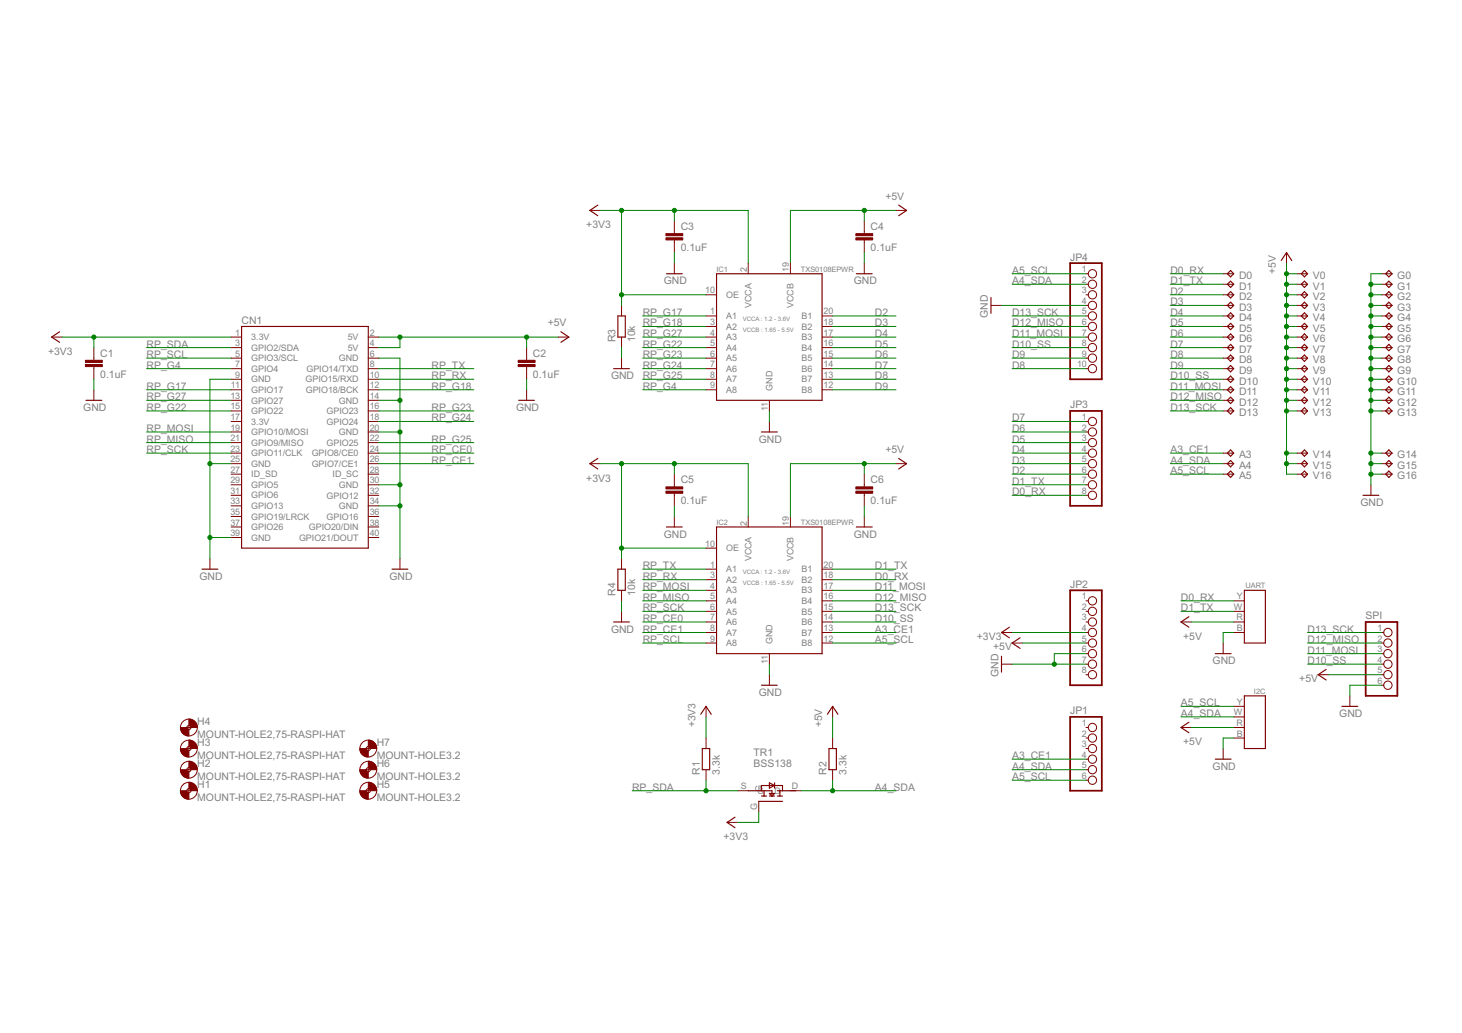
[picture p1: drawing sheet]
<svg xmlns="http://www.w3.org/2000/svg" width="297mm" height="210mm" viewBox="0 0 297 210" stroke-linecap="round" stroke-linejoin="round" font-family="sans-serif">
<g fill="none" stroke="#800000" stroke-width=".23">
<path d="M121.5 41.7l-1.7 1.1 1.7 1M135.4 55.6h3.2M145.6 55.6h21.4v25.7h-21.4zM174 55.6h3.2M182.6 41.7l1.6 1.1-1.6 1M249.4 55.6l.6-.6 .7 .6-.7 .7zM249.4 57.8l.6-.7 .7 .7-.7 .6zM249.4 59.9l.6-.6 .7 .6-.7 .7zM260.3 52.9l1.1-1.6 1 1.6M265 55l.7 .6-.7 .7-.6-.7zM265 57.1l.7 .7-.7 .6-.6-.6zM265 59.3l.7 .6-.7 .7-.6-.7z"/>
<path d="M281.5 57.8l.7-.7 .6 .7-.6 .6zM281.5 59.9l.7-.6 .6 .6-.6 .7zM282.2 55l.6 .6-.6 .7-.7-.7zM12.1 67.4l-1.6 1.1 1.6 1.1M49.1 66.3h25.7v45.1h-25.7zM114 67.4l1.6 1.1-1.6 1.1M124.7 74.9h3.2M125.5 64.2h1.5v4.3h-1.5zM201.3 60.5v3.2M249.4 62.1l.6-.7 .7 .7-.7 .6zM249.4 64.2l.6-.6 .7 .6-.7 .6zM249.4 66.3l.6-.6 .7 .6-.7 .7z"/>
<path d="M249.4 72.8l.6-.7 .7 .7-.7 .6zM249.4 74.9l.6-.6 .7 .6-.7 .7zM249.4 79.2l.6-.6 .7 .6-.7 .6zM250 67.8l.7 .7-.7 .6-.6-.6zM250 70l.7 .6-.7 .7-.6-.7zM250 76.4l.7 .7-.7 .6-.6-.6zM264.4 64.2l.6-.6 .7 .6-.7 .6zM265 72.1l.7 .7-.7 .6-.6-.6zM265 61.4l.7 .7-.7 .6-.6-.6zM265 67.8l.7 .7-.7 .6-.6-.6zM265 65.7l.7 .6-.7 .7-.6-.7zM265 70l.7 .6-.7 .7-.6-.7z"/>
<path d="M265 74.3l.7 .6-.7 .7-.6-.7zM265 76.4l.7 .7-.7 .6-.6-.6zM265 78.6l.7 .6-.7 .6-.6-.6zM281.5 64.2l.7-.6 .6 .6-.6 .6zM281.5 66.3l.7-.6 .6 .6-.6 .7zM282.2 78.6l.6 .6-.6 .6-.7-.6zM282.2 61.4l.6 .7-.6 .6-.7-.6zM282.2 67.8l.6 .7-.6 .6-.7-.6zM282.2 70l.6 .6-.6 .7-.7-.7zM282.2 72.1l.6 .7-.6 .6-.7-.6zM282.2 74.3l.6 .6-.6 .7-.7-.7zM282.2 76.4l.6 .7-.6 .6-.7-.6z"/>
<path d="M17.5 81.3h3.2M105.4 81.3h3.2M121.5 93.2l-1.7 1 1.7 1.1M154.7 87.8h3.2M182.6 93.2l1.6 1-1.6 1.1M249.4 81.3l.6-.6 .7 .6-.7 .7zM249.4 92.1l.6-.7 .7 .7-.7 .6zM249.4 94.2l.6-.6 .7 .6-.7 .7zM249.4 96.4l.6-.7 .7 .7-.7 .6zM250 82.8l.7 .7-.7 .6-.6-.6zM265 93.6l.7 .6-.7 .7-.6-.7zM265 80.7l.7 .6-.7 .7-.6-.7z"/>
<path d="M265 82.8l.7 .7-.7 .6-.6-.6zM265 91.4l.7 .7-.7 .6-.6-.6zM265 95.7l.7 .7-.7 .6-.6-.6zM282.2 82.8l.6 .7-.6 .6-.7-.6zM282.2 80.7l.6 .6-.6 .7-.7-.7zM282.2 91.4l.6 .7-.6 .6-.7-.6zM282.2 93.6l.6 .6-.6 .7-.7-.7zM282.2 95.7l.6 .7-.6 .6-.7-.6zM41 115.7h3.3M79.7 115.7h3.2M125.5 115.7h1.5v4.3h-1.5zM135.4 107.1h3.2"/>
<path d="M145.6 107.1h21.4v25.7h-21.4zM174 107.1h3.2M252.8 120h4.3v10.7h-4.3zM276.9 100.6h3.2M124.7 126.4h3.2M154.7 139.2h3.2M203.5 133.3v3.3M205.1 127.4l-1.6 1.1 1.6 1.1M207.2 129.6l-1.6 1.1 1.6 1M241.6 125.3l-1.7 1.1 1.7 1M246.9 132.8h3.2M269.4 136l-1.6 1.1 1.6 1.1"/>
<path d="M142.4 145.1l1-1.6 1.1 1.6M142.7 152.1h1.5v4.3h-1.5zM156.3 159.1l1.1 .5-1.1 .5zM157.4 159.1v1M168.1 145.1l1.1-1.6 1 1.6M168.4 152.1h1.5v4.3h-1.5zM241.6 146.7l-1.7 1.1 1.7 1.1M246.9 154.3h3.2M252.8 141.4h4.3v10.7h-4.3zM272.6 143.5h3.3M149.3 166.1l-1.6 1 1.6 1.1M152 160.7h4.8v1.1"/>
<path d="M154.2 162.8h4.8M154.7 161.8h1.1M154.7 160.7v-1.1h4.3v1.1M155.2 160.7v1.1M156.3 161.8h1.1M156.3 161.2h1.1l-.6 .6zM157.9 161.8h1.1M157.9 160.7h3.8M158.5 160.7v1.1"/>
</g>
<g fill="none" stroke="#800000" stroke-width=".2">
<path d="M119.8 42.8h2.2M137 44.9v2.6M137 48.8v2.5M137 53.5v2.1M143.4 59.9h2.2M152 53.5v2.1M160.6 53.5v2.1M175.6 44.9v2.6M175.6 48.8v2.5M175.6 53.5v2.1M182 42.8h2.2M220.6 55.6h.5"/>
<path d="M220.6 57.8h.5M220.6 59.9h.5M248.5 55.6h2.2M248.5 57.8h2.2M248.5 59.9h2.2M261.4 51.3v2.2M263.5 55.6h2.2M263.5 57.8h2.2M263.5 59.9h2.2M280.7 55.6h2.1M280.7 57.8h2.1M280.7 59.9h2.1"/>
<path d="M10.5 68.5h2.1M19.1 70.6v2.6M19.1 74.5v2.6M19.1 79.2v2.1M46.9 68.5h2.2M46.9 70.6h2.2M46.9 72.8h2.2M46.9 74.9h2.2M46.9 77.1h2.2M46.9 79.2h2.2M74.8 68.5h2.2M74.8 70.6h2.2"/>
<path d="M74.8 72.8h2.2M74.8 74.9h2.2M74.8 77.1h2.2M74.8 79.2h2.2M107 70.6v2.6M107 74.5v2.6M107 79.2v2.1M113.4 68.5h2.2M126.3 62.1v2.1M126.3 68.5v2.1M126.3 72.8v2.1M143.4 68.5h2.2"/>
<path d="M143.4 70.6h2.2M143.4 72.8h2.2M143.4 74.9h2.2M143.4 77.1h2.2M143.4 79.2h2.2M143.4 64.2h2.2M143.4 66.3h2.2M167 68.5h2.2M167 70.6h2.2M167 72.8h2.2M167 74.9h2.2M167 77.1h2.2"/>
<path d="M167 79.2h2.2M167 64.2h2.2M167 66.3h2.2M201.3 62.1h2.2M220.6 68.5h.5M220.6 70.6h.5M220.6 72.8h.5M220.6 74.9h.5M220.6 62.1h.5M220.6 64.2h.5M220.6 66.3h.5M248.5 68.5h2.2"/>
<path d="M248.5 70.6h2.2M248.5 72.8h2.2M248.5 74.9h2.2M248.5 77.1h2.2M248.5 79.2h2.2M248.5 62.1h2.2M248.5 64.2h2.2M248.5 66.3h2.2M263.5 68.5h2.2M263.5 70.6h2.2M263.5 72.8h2.2M263.5 74.9h2.2"/>
<path d="M263.5 77.1h2.2M263.5 79.2h2.2M263.5 62.1h2.2M263.5 64.2h2.2M263.5 66.3h2.2M280.7 68.5h2.1M280.7 70.6h2.1M280.7 72.8h2.1M280.7 74.9h2.1M280.7 77.1h2.1M280.7 79.2h2.1M280.7 62.1h2.1"/>
<path d="M280.7 64.2h2.1M280.7 66.3h2.1M46.9 81.3h2.2M46.9 83.5h2.2M46.9 85.6h2.2M46.9 87.8h2.2M46.9 89.9h2.2M46.9 92.1h2.2M46.9 94.2h2.2M46.9 96.4h2.2M46.9 98.5h2.2M74.8 81.3h2.2"/>
<path d="M74.8 83.5h2.2M74.8 85.6h2.2M74.8 87.8h2.2M74.8 89.9h2.2M74.8 92.1h2.2M74.8 94.2h2.2M74.8 96.4h2.2M74.8 98.5h2.2M119.8 94.2h2.2M137 96.4v2.5M156.3 81.3v2.2M156.3 85.6v2.2"/>
<path d="M175.6 96.4v2.5M182 94.2h2.2M220.6 85.6h.5M220.6 87.8h.5M220.6 89.9h.5M220.6 92.1h.5M220.6 94.2h.5M220.6 96.4h.5M220.6 98.5h.5M248.5 81.3h2.2M248.5 83.5h2.2M248.5 92.1h2.2"/>
<path d="M248.5 94.2h2.2M248.5 96.4h2.2M263.5 81.3h2.2M263.5 83.5h2.2M263.5 92.1h2.2M263.5 94.2h2.2M263.5 96.4h2.2M278.5 98.5v2.1M280.7 81.3h2.1M280.7 83.5h2.1M280.7 92.1h2.1M280.7 94.2h2.1"/>
<path d="M280.7 96.4h2.1M42.7 113.5v2.2M46.9 100.6h2.2M46.9 102.8h2.2M46.9 104.9h2.2M46.9 107.1h2.2M46.9 109.2h2.2M74.8 100.6h2.2M74.8 102.8h2.2M74.8 104.9h2.2M74.8 107.1h2.2M74.8 109.2h2.2"/>
<path d="M81.3 113.5v2.2M126.3 113.5v2.2M126.3 120v2.1M137 100.2v2.6M137 104.9v2.2M143.4 115.7h2.2M143.4 117.8h2.2M143.4 120h2.2M143.4 111.4h2.2M152 104.9v2.2M160.6 104.9v2.2M167 115.7h2.2"/>
<path d="M167 117.8h2.2M167 120h2.2M175.6 100.2v2.6M175.6 104.9v2.2M220.6 100.6h.5M126.3 124.2v2.2M143.4 122.1h2.2M143.4 124.2h2.2M143.4 126.4h2.2M143.4 128.5h2.2M143.4 130.7h2.2M156.3 132.8v2.2"/>
<path d="M156.3 137.1v2.1M167 122.1h2.2M167 124.2h2.2M167 126.4h2.2M167 128.5h2.2M167 130.7h2.2M203.5 128.5h2.1M203.5 135h2.1M205.6 130.7h2.2M220.6 122.1h.5M220.6 124.2h.5M220.6 126.4h.5"/>
<path d="M220.6 128.5h.5M220.6 130.7h.5M220.6 132.8h.5M220.6 135h.5M220.6 137.1h.5M239.9 126.4h2.2M248.5 130.7v2.1M250.7 122.1h2.1M250.7 124.2h2.1M250.7 126.4h2.1M250.7 128.5h2.1M267.8 137.1h2.2"/>
<path d="M280.7 128.5h.5M280.7 130.7h.5M280.7 132.8h.5M280.7 135h.5M280.7 137.1h.5M280.7 139.2h.5M37.9 156.4h.9M37.9 152.1h.9M37.9 147.8h.9M38.4 147.4v.9M38.4 151.7v.8M38.4 156v.8"/>
<path d="M74.4 156.4h.8M74.4 152.1h.8M74.8 151.7v.8M74.8 156v.8M143.4 143.5v2.2M143.4 150v2.1M143.4 156.4v2.1M169.2 143.5v2.2M169.2 150v2.1M169.2 156.4v2.1M220.6 156.4h.5M220.6 152.1h.5"/>
<path d="M220.6 147.8h.5M220.6 150h.5M220.6 154.3h.5M220.6 158.5h.5M239.9 147.8h2.2M248.5 152.1v2.2M250.7 147.8h2.1M250.7 150h2.1M250.7 143.5h2.1M250.7 145.7h2.1M274.3 141.4v2.1M37.9 160.7h.9"/>
<path d="M38.4 160.3v.8M74.4 160.7h.8M74.8 160.3v.8M147.7 167.1h2.2M149.9 160.7h2.1M154.2 162.8v2.2M160.6 160.7h2.2"/>
<circle cx="222" cy="59.9" r=".85"/>
<circle cx="222" cy="55.6" r=".85"/>
<circle cx="222" cy="57.8" r=".85"/>
<circle cx="222" cy="64.2" r=".85"/>
<circle cx="222" cy="68.5" r=".85"/>
<circle cx="222" cy="70.6" r=".85"/>
<circle cx="222" cy="72.8" r=".85"/>
<circle cx="222" cy="62.1" r=".85"/>
<circle cx="222" cy="74.9" r=".85"/>
<circle cx="222" cy="66.3" r=".85"/>
<circle cx="222" cy="96.4" r=".85"/>
<circle cx="222" cy="98.5" r=".85"/>
<circle cx="222" cy="85.6" r=".85"/>
<circle cx="222" cy="92.1" r=".85"/>
<circle cx="222" cy="87.8" r=".85"/>
<circle cx="222" cy="89.9" r=".85"/>
<circle cx="222" cy="94.2" r=".85"/>
<circle cx="222" cy="100.6" r=".85"/>
<circle cx="222" cy="126.4" r=".85"/>
<circle cx="222" cy="135" r=".85"/>
<circle cx="222" cy="130.7" r=".85"/>
<circle cx="222" cy="132.8" r=".85"/>
<circle cx="222" cy="122.1" r=".85"/>
<circle cx="222" cy="137.1" r=".85"/>
<circle cx="222" cy="124.2" r=".85"/>
<circle cx="222" cy="128.5" r=".85"/>
<circle cx="282" cy="135" r=".85"/>
<circle cx="282" cy="130.7" r=".85"/>
<circle cx="282" cy="137.1" r=".85"/>
<circle cx="282" cy="139.2" r=".85"/>
<circle cx="282" cy="132.8" r=".85"/>
<circle cx="282" cy="128.5" r=".85"/>
<circle cx="38.4" cy="156.4" r="1.71"/>
<circle cx="38.4" cy="152.1" r="1.71"/>
<circle cx="38.4" cy="147.8" r="1.71"/>
<circle cx="38.4" cy="156.4" r=".42"/>
<circle cx="38.4" cy="147.8" r=".42"/>
<circle cx="38.4" cy="152.1" r=".42"/>
<circle cx="74.8" cy="156.4" r="1.71"/>
<circle cx="74.8" cy="152.1" r="1.71"/>
<circle cx="74.8" cy="156.4" r=".42"/>
<circle cx="74.8" cy="152.1" r=".42"/>
<circle cx="222" cy="150" r=".85"/>
<circle cx="222" cy="154.3" r=".85"/>
<circle cx="222" cy="156.4" r=".85"/>
<circle cx="222" cy="147.8" r=".85"/>
<circle cx="222" cy="152.1" r=".85"/>
<circle cx="222" cy="158.5" r=".85"/>
<circle cx="38.4" cy="160.7" r="1.71"/>
<circle cx="38.4" cy="160.7" r=".42"/>
<circle cx="74.8" cy="160.7" r="1.71"/>
<circle cx="74.8" cy="160.7" r=".42"/>
</g>
<g fill="#800000" stroke="#800000" stroke-width=".2">
<path d="M38.4 159a1.71 1.71 0 0 1 1.7 1.7h-1.3l-.1-.3-.3-.1z" fill-rule="evenodd"/>
<path d="M36.7 160.7h1.2l.2 .3 .3 .1v1.3a1.68 1.68 0 0 1-1.7-1.7z" fill-rule="evenodd"/>
<path d="M38.4 154.7a1.71 1.71 0 0 1 1.7 1.7h-1.3l-.1-.3-.3-.1z" fill-rule="evenodd"/>
<path d="M36.7 156.4h1.2l.2 .3 .3 .1v1.3a1.68 1.68 0 0 1-1.7-1.7z" fill-rule="evenodd"/>
<path d="M38.4 150.4a1.71 1.71 0 0 1 1.7 1.7h-1.3l-.1-.3-.3-.1z" fill-rule="evenodd"/>
<path d="M36.7 152.1h1.2l.2 .3 .3 .1v1.3a1.68 1.68 0 0 1-1.7-1.7z" fill-rule="evenodd"/>
<path d="M38.4 146.1a1.71 1.71 0 0 1 1.7 1.7h-1.3l-.1-.3-.3-.1z" fill-rule="evenodd"/>
<path d="M36.7 147.8h1.2l.2 .3 .3 .2v1.2a1.68 1.68 0 0 1-1.7-1.7z" fill-rule="evenodd"/>
<path d="M74.8 159a1.68 1.68 0 0 1 1.7 1.7h-1.3l-.1-.3-.3-.1z" fill-rule="evenodd"/>
<path d="M73.1 160.7h1.3l.1 .3 .3 .1v1.3a1.68 1.68 0 0 1-1.7-1.7z" fill-rule="evenodd"/>
<path d="M74.8 154.7a1.68 1.68 0 0 1 1.7 1.7h-1.3l-.1-.3-.3-.1z" fill-rule="evenodd"/>
<path d="M73.1 156.4h1.3l.1 .3 .3 .1v1.3a1.68 1.68 0 0 1-1.7-1.7z" fill-rule="evenodd"/>
<path d="M74.8 150.4a1.68 1.68 0 0 1 1.7 1.7h-1.3l-.1-.3-.3-.1z" fill-rule="evenodd"/>
<path d="M73.1 152.1h1.3l.1 .3 .3 .1v1.3a1.68 1.68 0 0 1-1.7-1.7z" fill-rule="evenodd"/>
</g>
<g fill="#800000" stroke="#800000" stroke-width=".2">
<path d="M17.4 74.1h3.4v.4h-3.4z"/>
<path d="M17.4 73.2h3.4v.4h-3.4z"/>
<path d="M105.3 74.1h3.4v.4h-3.4z"/>
<path d="M105.3 73.2h3.4v.4h-3.4z"/>
<path d="M135.3 48.3h3.4v.4h-3.4z"/>
<path d="M135.3 47.5h3.4v.4h-3.4z"/>
<path d="M173.9 48.3h3.4v.4h-3.4z"/>
<path d="M173.9 47.5h3.4v.4h-3.4z"/>
<path d="M135.3 99.8h3.4v.4h-3.4z"/>
<path d="M135.3 98.9h3.4v.5h-3.4z"/>
<path d="M173.9 99.8h3.4v.4h-3.4z"/>
<path d="M173.9 98.9h3.4v.5h-3.4z"/>
</g>
<path d="M217.4 53.5h6.5v23.6h-6.5zM217.4 83.5h6.5v19.3h-6.5zM217.4 120h6.5v19.2h-6.5zM277.5 126.4h6.4v15h-6.4zM217.4 145.7h6.5v15h-6.5z" fill="none" stroke="#800000" stroke-width=".36"/>
<g fill="none" stroke="#008000" stroke-width=".2">
<path d="M122 42.8h30v10.7M126.3 42.8v19.3M126.3 59.9h17.1M137 42.8v2.1M137 51.3v2.2M175.6 42.8v2.1M175.6 51.3v2.2M182 42.8h-21.4v10.7M205.6 55.6h15M205.6 57.8h15M237.8 55.6h10.7M237.8 59.9h10.7"/>
<path d="M237.8 57.8h10.7M261.4 55.6h2.1M261.4 59.9h2.1M261.4 57.8h2.1M261.4 53.5v42.9h2.1M278.5 59.9h2.2M278.5 57.8h2.2M280.7 55.6h-2.2v42.9M12.6 68.5h34.3M19.1 68.5v2.1M19.1 77.1v2.1M29.8 72.8h17.1"/>
<path d="M29.8 79.2h17.1M29.8 74.9h17.1M29.8 70.6h17.1M46.9 77.1h-4.2v36.4M77 77.1h19.3M77 72.8h4.3v40.7M77 79.2h19.3M77 74.9h19.3M77 68.5h36.4M81.3 68.5v2.1h-4.3M107 68.5v2.1M107 77.1v2.1"/>
<path d="M126.3 70.6v2.2M130.6 77.1h12.8M130.6 72.8h12.8M130.6 79.2h12.8M130.6 74.9h12.8M130.6 70.6h12.8M130.6 68.5h12.8M130.6 66.3h12.8M130.6 64.2h12.8M169.2 77.1h12.8M169.2 72.8h12.8M169.2 79.2h12.8"/>
<path d="M169.2 74.9h12.8M169.2 70.6h12.8M169.2 68.5h12.8M169.2 66.3h12.8M169.2 64.2h12.8M203.5 62.1h17.1M205.6 72.8h15M205.6 74.9h15M205.6 70.6h15M205.6 68.5h15M205.6 66.3h15M205.6 64.2h15"/>
<path d="M237.8 77.1h10.7M237.8 72.8h10.7M237.8 62.1h10.7M237.8 79.2h10.7M237.8 74.9h10.7M237.8 70.6h10.7M237.8 68.5h10.7M237.8 66.3h10.7M237.8 64.2h10.7M261.4 77.1h2.1M261.4 72.8h2.1M261.4 62.1h2.1"/>
<path d="M261.4 79.2h2.1M261.4 74.9h2.1M261.4 70.6h2.1M261.4 68.5h2.1M261.4 66.3h2.1M261.4 64.2h2.1M278.5 77.1h2.2M278.5 72.8h2.2M278.5 62.1h2.2M278.5 79.2h2.2M278.5 74.9h2.2M278.5 70.6h2.2"/>
<path d="M278.5 68.5h2.2M278.5 66.3h2.2M278.5 64.2h2.2M29.8 81.3h17.1M29.8 87.8h17.1M29.8 83.5h17.1M29.8 92.1h17.1M29.8 89.9h17.1M42.7 94.2h4.2M77 94.2h19.3M77 81.3h4.3M77 87.8h4.3"/>
<path d="M77 98.5h4.3M77 83.5h19.3M77 92.1h19.3M77 89.9h19.3M77 85.6h19.3M122 94.2h30v10.7M126.3 94.2v19.3M137 94.2v2.2M156.3 83.5v2.1M175.6 94.2v2.2M182 94.2h-21.4v10.7M205.6 94.2h15"/>
<path d="M205.6 87.8h15M205.6 98.5h15M205.6 92.1h15M205.6 96.4h15M205.6 89.9h15M205.6 85.6h15M237.8 94.2h10.7M237.8 81.3h10.7M237.8 83.5h10.7M237.8 92.1h10.7M237.8 96.4h10.7M261.4 94.2h2.1"/>
<path d="M261.4 81.3h2.1M261.4 83.5h2.1M261.4 92.1h2.1M278.5 94.2h2.2M278.5 81.3h2.2M278.5 83.5h2.2M278.5 92.1h2.2M278.5 96.4h2.2M42.7 109.2h4.2M77 102.8h4.3M126.3 111.4h17.1M130.6 120h12.8"/>
<path d="M130.6 115.7h12.8M130.6 117.8h12.8M137 102.8v2.1M169.2 120h12.8M169.2 115.7h12.8M169.2 117.8h12.8M175.6 102.8v2.1M205.6 100.6h15M126.3 122.1v2.1M130.6 128.5h12.8M130.6 130.7h12.8M130.6 126.4h12.8"/>
<path d="M130.6 122.1h12.8M130.6 124.2h12.8M156.3 135v2.1M169.2 128.5h12.8M169.2 130.7h12.8M169.2 126.4h12.8M169.2 122.1h12.8M169.2 124.2h12.8M205.6 135h15M205.6 128.5h15M207.8 130.7h12.8M220.6 132.8h-6.4v2.2"/>
<path d="M239.9 122.1h10.8M239.9 124.2h10.8M242.1 126.4h8.6M250.7 128.5h-2.2v2.2M265.7 135h15M265.7 132.8h15M265.7 128.5h15M265.7 130.7h15M270 137.1h10.7M280.7 139.2h-6.4v2.2M143.4 145.7v4.3M143.4 158.5v2.2"/>
<path d="M169.2 145.7v4.3M169.2 158.5v2.2M205.6 158.5h15M205.6 156.4h15M205.6 154.3h15M239.9 143.5h10.8M239.9 145.7h10.8M242.1 147.8h8.6M250.7 150h-2.2v2.1M128.4 160.7h21.5M154.2 165v2.1h-4.3M162.8 160.7h19.2"/>
</g>
<g fill="#008000" stroke="#008000" stroke-width=".2">
<circle cx="42.7" cy="94.2" r=".42"/>
<circle cx="42.7" cy="109.2" r=".42"/>
<circle cx="81.3" cy="81.3" r=".42"/>
<circle cx="81.3" cy="87.8" r=".42"/>
<circle cx="81.3" cy="98.5" r=".42"/>
<circle cx="81.3" cy="102.8" r=".42"/>
<circle cx="214.2" cy="135" r=".42"/>
<circle cx="278.5" cy="57.8" r=".42"/>
<circle cx="278.5" cy="59.9" r=".42"/>
<circle cx="278.5" cy="62.1" r=".42"/>
<circle cx="278.5" cy="64.2" r=".42"/>
<circle cx="278.5" cy="66.3" r=".42"/>
<circle cx="278.5" cy="68.5" r=".42"/>
<circle cx="278.5" cy="70.6" r=".42"/>
<circle cx="278.5" cy="72.8" r=".42"/>
<circle cx="278.5" cy="74.9" r=".42"/>
<circle cx="278.5" cy="77.1" r=".42"/>
<circle cx="278.5" cy="79.2" r=".42"/>
<circle cx="278.5" cy="81.3" r=".42"/>
<circle cx="278.5" cy="83.5" r=".42"/>
<circle cx="278.5" cy="92.1" r=".42"/>
<circle cx="278.5" cy="94.2" r=".42"/>
<circle cx="278.5" cy="96.4" r=".42"/>
<circle cx="19.1" cy="68.5" r=".42"/>
<circle cx="137" cy="42.8" r=".42"/>
<circle cx="126.3" cy="59.9" r=".42"/>
<circle cx="126.3" cy="42.8" r=".42"/>
<circle cx="137" cy="94.2" r=".42"/>
<circle cx="126.3" cy="94.2" r=".42"/>
<circle cx="126.3" cy="111.4" r=".42"/>
<circle cx="81.3" cy="68.5" r=".42"/>
<circle cx="107" cy="68.5" r=".42"/>
<circle cx="175.6" cy="42.8" r=".42"/>
<circle cx="175.6" cy="94.2" r=".42"/>
<circle cx="261.4" cy="55.6" r=".42"/>
<circle cx="261.4" cy="57.8" r=".42"/>
<circle cx="261.4" cy="59.9" r=".42"/>
<circle cx="261.4" cy="62.1" r=".42"/>
<circle cx="261.4" cy="64.2" r=".42"/>
<circle cx="261.4" cy="66.3" r=".42"/>
<circle cx="261.4" cy="68.5" r=".42"/>
<circle cx="261.4" cy="70.6" r=".42"/>
<circle cx="261.4" cy="72.8" r=".42"/>
<circle cx="261.4" cy="74.9" r=".42"/>
<circle cx="261.4" cy="77.1" r=".42"/>
<circle cx="261.4" cy="79.2" r=".42"/>
<circle cx="261.4" cy="81.3" r=".42"/>
<circle cx="261.4" cy="83.5" r=".42"/>
<circle cx="261.4" cy="92.1" r=".42"/>
<circle cx="261.4" cy="94.2" r=".42"/>
<circle cx="143.4" cy="160.7" r=".42"/>
<circle cx="169.2" cy="160.7" r=".42"/>
</g>
<g font-size="2.4" fill="#808080">
<text x="179.9" y="40.6">+5V</text>
<text x="119.1" y="46.4">+3V3</text>
<text x="138.3" y="46.7">C3</text>
<text x="176.9" y="46.7">C4</text>
<text x="138.3" y="51">0.1uF</text>
<text x="176.9" y="51">0.1uF</text>
<text x="217.4" y="52.9">JP4</text>
<text x="134.9" y="57.8">GND</text>
<text x="173.5" y="57.8">GND</text>
<text x="205.6" y="55.6">A5_SCL</text>
<text x="205.6" y="57.8">A4_SDA</text>
<text x="237.8" y="59.9">D2</text>
<text x="237.8" y="57.8">D1_TX</text>
<text x="237.8" y="55.6">D0_RX</text>
<text x="251.7" y="56.7">D0</text>
<text x="251.7" y="58.8">D1</text>
<text x="259.2" y="55.6" transform="rotate(-90 259.2 55.6)">+5V</text>
<text x="266.7" y="56.7">V0</text>
<text x="266.7" y="58.8">V1</text>
<text x="283.9" y="56.7">G0</text>
<text x="283.9" y="58.8">G1</text>
<text x="49.1" y="65.9">CN1</text>
<text x="130.6" y="64.2">RP_G17</text>
<text x="177.8" y="64.2">D2</text>
<text x="200.7" y="64.6" transform="rotate(-90 200.7 64.6)">GND</text>
<text x="205.6" y="64.2">D13_SCK</text>
<text x="237.8" y="64.2">D4</text>
<text x="237.8" y="62.1">D3</text>
<text x="251.7" y="61">D2</text>
<text x="251.7" y="63.1">D3</text>
<text x="251.7" y="65.3">D4</text>
<text x="266.7" y="61">V2</text>
<text x="266.7" y="63.1">V3</text>
<text x="266.7" y="65.3">V4</text>
<text x="283.9" y="61">G2</text>
<text x="283.9" y="63.1">G3</text>
<text x="283.9" y="65.3">G4</text>
<text x="29.8" y="70.6">RP_SDA</text>
<text x="111.3" y="66.3">+5V</text>
<text x="125" y="69.6" transform="rotate(-90 125 69.6)">R3</text>
<text x="129.1" y="69.6" transform="rotate(-90 129.1 69.6)">10k</text>
<text x="130.6" y="68.5">RP_G27</text>
<text x="130.6" y="70.6">RP_G22</text>
<text x="130.6" y="66.3">RP_G18</text>
<text x="177.8" y="70.6">D5</text>
<text x="177.8" y="68.5">D4</text>
<text x="177.8" y="66.3">D3</text>
<text x="205.6" y="66.3">D12_MISO</text>
<text x="205.6" y="68.5">D11_MOSI</text>
<text x="205.6" y="70.6">D10_SS</text>
<text x="237.8" y="68.5">D6</text>
<text x="237.8" y="66.3">D5</text>
<text x="237.8" y="70.6">D7</text>
<text x="251.7" y="67.4">D5</text>
<text x="251.7" y="69.6">D6</text>
<text x="251.7" y="71.7">D7</text>
<text x="266.7" y="67.4">V5</text>
<text x="266.7" y="69.6">V6</text>
<text x="266.7" y="71.7">V7</text>
<text x="283.9" y="67.4">G5</text>
<text x="283.9" y="69.6">G6</text>
<text x="283.9" y="71.7">G7</text>
<text x="9.8" y="72.1">+3V3</text>
<text x="20.4" y="76.7">0.1uF</text>
<text x="20.4" y="72.5">C1</text>
<text x="29.8" y="72.8">RP_SCL</text>
<text x="29.8" y="74.9">RP_G4</text>
<text x="87.7" y="74.9">RP_TX</text>
<text x="87.7" y="77.1">RP_RX</text>
<text x="108.3" y="76.7">0.1uF</text>
<text x="108.3" y="72.5">C2</text>
<text x="124.1" y="77.1">GND</text>
<text x="130.6" y="72.8">RP_G23</text>
<text x="130.6" y="74.9">RP_G24</text>
<text x="130.6" y="77.1">RP_G25</text>
<text x="177.8" y="77.1">D8</text>
<text x="177.8" y="72.8">D6</text>
<text x="177.8" y="74.9">D7</text>
<text x="205.6" y="72.8">D9</text>
<text x="205.6" y="74.9">D8</text>
<text x="237.8" y="77.1">D10_SS</text>
<text x="237.8" y="74.9">D9</text>
<text x="237.8" y="72.8">D8</text>
<text x="251.7" y="73.8">D8</text>
<text x="251.7" y="76">D9</text>
<text x="266.7" y="73.8">V8</text>
<text x="266.7" y="76">V9</text>
<text x="283.9" y="73.8">G8</text>
<text x="283.9" y="76">G9</text>
<text x="16.9" y="83.5">GND</text>
<text x="29.8" y="79.2">RP_G17</text>
<text x="29.8" y="81.4">RP_G27</text>
<text x="29.8" y="83.5">RP_G22</text>
<text x="87.7" y="79.2">RP_G18</text>
<text x="87.7" y="83.5">RP_G23</text>
<text x="104.8" y="83.5">GND</text>
<text x="130.6" y="79.2">RP_G4</text>
<text x="177.8" y="79.2">D9</text>
<text x="217.4" y="83">JP3</text>
<text x="237.8" y="83.5">D13_SCK</text>
<text x="237.8" y="81.4">D12_MISO</text>
<text x="237.8" y="79.2">D11_MOSI</text>
<text x="251.7" y="78.1">D10</text>
<text x="251.7" y="80.3">D11</text>
<text x="251.7" y="82.4">D12</text>
<text x="266.7" y="78.1">V10</text>
<text x="266.7" y="80.3">V11</text>
<text x="266.7" y="82.4">V12</text>
<text x="283.9" y="78.1">G10</text>
<text x="283.9" y="80.3">G11</text>
<text x="283.9" y="82.4">G12</text>
<text x="29.8" y="87.8">RP_MOSI</text>
<text x="29.8" y="89.9">RP_MISO</text>
<text x="87.7" y="85.6">RP_G24</text>
<text x="87.7" y="89.9">RP_G25</text>
<text x="154.2" y="89.9">GND</text>
<text x="205.6" y="87.8">D6</text>
<text x="205.6" y="89.9">D5</text>
<text x="205.6" y="85.6">D7</text>
<text x="251.7" y="84.6">D13</text>
<text x="266.7" y="84.6">V13</text>
<text x="283.9" y="84.6">G13</text>
<text x="29.8" y="92.1">RP_SCK</text>
<text x="87.7" y="92.1">RP_CE0</text>
<text x="87.7" y="94.2">RP_CE1</text>
<text x="179.9" y="92.1">+5V</text>
<text x="205.6" y="92.1">D4</text>
<text x="205.6" y="94.2">D3</text>
<text x="237.8" y="94.2">A4_SDA</text>
<text x="237.8" y="92.1">A3_CE1</text>
<text x="251.7" y="93.1">A3</text>
<text x="251.7" y="95.3">A4</text>
<text x="266.7" y="93.1">V14</text>
<text x="266.7" y="95.3">V15</text>
<text x="283.9" y="93.1">G14</text>
<text x="283.9" y="95.3">G15</text>
<text x="119.1" y="97.9">+3V3</text>
<text x="138.3" y="98.2">C5</text>
<text x="176.9" y="98.2">C6</text>
<text x="205.6" y="96.4">D2</text>
<text x="205.6" y="98.5">D1_TX</text>
<text x="205.6" y="100.6">D0_RX</text>
<text x="237.8" y="96.4">A5_SCL</text>
<text x="251.7" y="97.4">A5</text>
<text x="266.7" y="97.4">V16</text>
<text x="283.9" y="97.4">G16</text>
<text x="138.3" y="102.5">0.1uF</text>
<text x="176.9" y="102.5">0.1uF</text>
<text x="276.4" y="102.8">GND</text>
<text x="134.9" y="109.2">GND</text>
<text x="173.5" y="109.2">GND</text>
<text x="40.5" y="117.8">GND</text>
<text x="79.1" y="117.8">GND</text>
<text x="130.6" y="119.9">RP_MOSI</text>
<text x="130.6" y="115.7">RP_TX</text>
<text x="130.6" y="117.8">RP_RX</text>
<text x="177.8" y="119.9">D11_MOSI</text>
<text x="177.8" y="115.7">D1_TX</text>
<text x="177.8" y="117.8">D0_RX</text>
<text x="217.4" y="119.4">JP2</text>
<text x="125" y="121" transform="rotate(-90 125 121)">R4</text>
<text x="129.1" y="121" transform="rotate(-90 129.1 121)">10k</text>
<text x="130.6" y="122.1">RP_MISO</text>
<text x="130.6" y="124.2">RP_SCK</text>
<text x="177.8" y="124.2">D13_SCK</text>
<text x="177.8" y="122.1">D12_MISO</text>
<text x="239.9" y="124.2">D1_TX</text>
<text x="239.9" y="122.1">D0_RX</text>
<text x="277.5" y="125.8">SPI</text>
<text x="124.1" y="128.5">GND</text>
<text x="130.6" y="130.7">RP_SCL</text>
<text x="130.6" y="126.4">RP_CE0</text>
<text x="130.6" y="128.5">RP_CE1</text>
<text x="177.8" y="126.4">D10_SS</text>
<text x="177.8" y="130.7">A5_SCL</text>
<text x="177.8" y="128.5">A3_CE1</text>
<text x="198.5" y="130">+3V3</text>
<text x="240.4" y="130">+5V</text>
<text x="265.7" y="128.5">D13_SCK</text>
<text x="265.7" y="130.7">D12_MISO</text>
<text x="201.8" y="132.2">+5V</text>
<text x="202.8" y="137.5" transform="rotate(-90 202.8 137.5)">GND</text>
<text x="246.4" y="135">GND</text>
<text x="265.7" y="132.8">D11_MOSI</text>
<text x="265.7" y="135">D10_SS</text>
<text x="154.2" y="141.4">GND</text>
<text x="239.9" y="143.5">A5_SCL</text>
<text x="264" y="138.6">+5V</text>
<text x="40.1" y="149.9">MOUNT-HOLE2,75-RASPI-HAT</text>
<text x="40.1" y="147.3">H4</text>
<text x="141.3" y="147.8" transform="rotate(-90 141.3 147.8)">+3V3</text>
<text x="167" y="147.8" transform="rotate(-90 167 147.8)">+5V</text>
<text x="217.4" y="145.1">JP1</text>
<text x="239.9" y="145.7">A4_SDA</text>
<text x="272.1" y="145.7">GND</text>
<text x="40.1" y="154.2">MOUNT-HOLE2,75-RASPI-HAT</text>
<text x="40.1" y="155.9">H2</text>
<text x="40.1" y="151.6">H3</text>
<text x="76.5" y="154.2">MOUNT-HOLE3.2</text>
<text x="76.5" y="155.9">H6</text>
<text x="76.5" y="151.6">H7</text>
<text x="153.1" y="155.8">BSS138</text>
<text x="153.1" y="153.6">TR1</text>
<text x="205.6" y="154.3">A3_CE1</text>
<text x="240.4" y="151.5">+5V</text>
<text x="40.1" y="158.5">MOUNT-HOLE2,75-RASPI-HAT</text>
<text x="40.1" y="160.2">H1</text>
<text x="76.5" y="158.5">MOUNT-HOLE3.2</text>
<text x="76.5" y="160.2">H5</text>
<text x="128.4" y="160.7">RP_SDA</text>
<text x="142.2" y="157.5" transform="rotate(-90 142.2 157.5)">R1</text>
<text x="146.2" y="157.5" transform="rotate(-90 146.2 157.5)">3.3k</text>
<text x="167.9" y="157.5" transform="rotate(-90 167.9 157.5)">R2</text>
<text x="172" y="157.5" transform="rotate(-90 172 157.5)">3.3k</text>
<text x="177.8" y="160.7">A4_SDA</text>
<text x="205.6" y="158.5">A5_SCL</text>
<text x="205.6" y="156.4">A4_SDA</text>
<text x="246.4" y="156.4">GND</text>
<text x="40.1" y="162.8">MOUNT-HOLE2,75-RASPI-HAT</text>
<text x="76.5" y="162.8">MOUNT-HOLE3.2</text>
<text x="147" y="170.8">+3V3</text>
</g>
<g font-size="2" fill="#808080">
<text x="143.3" y="59.6">10</text>
<text x="151.7" y="55.3" transform="rotate(-90 151.7 55.3)">2</text>
<text x="160.3" y="55.3" transform="rotate(-90 160.3 55.3)">19</text>
<text x="219.8" y="55.3">1</text>
<text x="219.8" y="57.5">2</text>
<text x="219.8" y="59.6">3</text>
<text x="144.3" y="63.9">1</text>
<text x="147.6" y="64.8">A1</text>
<text x="147.6" y="60.6">OE</text>
<text x="152.7" y="62.6" transform="rotate(-90 152.7 62.6)">VCCA</text>
<text x="161.2" y="62.6" transform="rotate(-90 161.2 62.6)">VCCB</text>
<text x="162.9" y="64.8">B1</text>
<text x="167.3" y="63.9">20</text>
<text x="219.8" y="61.8">4</text>
<text x="219.8" y="63.9">5</text>
<text x="47.8" y="68.2">1</text>
<text x="47.8" y="70.3">3</text>
<text x="51.1" y="69.1">3.3V</text>
<text x="51.1" y="71.3">GPIO2/SDA</text>
<text x="70.6" y="69.1">5V</text>
<text x="70.6" y="71.3">5V</text>
<text x="75.1" y="68.2">2</text>
<text x="75.1" y="70.3">4</text>
<text x="144.3" y="66">3</text>
<text x="144.3" y="68.2">4</text>
<text x="144.3" y="70.3">5</text>
<text x="147.6" y="67">A2</text>
<text x="147.6" y="69.1">A3</text>
<text x="147.6" y="71.3">A4</text>
<text x="162.9" y="67">B2</text>
<text x="162.9" y="69.1">B3</text>
<text x="162.9" y="71.3">B4</text>
<text x="167.3" y="66">18</text>
<text x="167.3" y="68.2">17</text>
<text x="167.3" y="70.3">16</text>
<text x="219.8" y="66">6</text>
<text x="219.8" y="68.2">7</text>
<text x="219.8" y="70.3">8</text>
<text x="47.8" y="72.5">5</text>
<text x="47.8" y="74.6">7</text>
<text x="47.8" y="76.8">9</text>
<text x="51.1" y="73.4">GPIO3/SCL</text>
<text x="51.1" y="75.6">GPIO4</text>
<text x="51.1" y="77.7">GND</text>
<text x="62.1" y="77.7">GPIO15/RXD</text>
<text x="62.3" y="75.6">GPIO14/TXD</text>
<text x="68.9" y="73.4">GND</text>
<text x="75.1" y="72.5">6</text>
<text x="75.1" y="74.6">8</text>
<text x="75.1" y="76.8">10</text>
<text x="144.3" y="72.5">6</text>
<text x="144.3" y="74.6">7</text>
<text x="144.3" y="76.8">8</text>
<text x="147.6" y="73.4">A5</text>
<text x="147.6" y="75.6">A6</text>
<text x="147.6" y="77.7">A7</text>
<text x="162.9" y="73.4">B5</text>
<text x="162.9" y="75.6">B6</text>
<text x="162.9" y="77.7">B7</text>
<text x="167.3" y="72.5">15</text>
<text x="167.3" y="74.6">14</text>
<text x="167.3" y="76.8">13</text>
<text x="218.8" y="74.6">10</text>
<text x="219.8" y="72.5">9</text>
<text x="46.8" y="81.1">13</text>
<text x="46.8" y="83.2">15</text>
<text x="46.9" y="78.9">11</text>
<text x="51.1" y="79.9">GPIO17</text>
<text x="51.1" y="82">GPIO27</text>
<text x="62.1" y="79.9">GPIO18/BCK</text>
<text x="68.9" y="82">GND</text>
<text x="75.1" y="78.9">12</text>
<text x="75.1" y="81.1">14</text>
<text x="75.1" y="83.2">16</text>
<text x="144.3" y="78.9">9</text>
<text x="147.6" y="79.9">A8</text>
<text x="156" y="83.5" transform="rotate(-90 156 83.5)">11</text>
<text x="157" y="79.4" transform="rotate(-90 157 79.4)">GND</text>
<text x="162.9" y="79.9">B8</text>
<text x="167.3" y="78.9">12</text>
<text x="46.8" y="85.3">17</text>
<text x="46.8" y="87.5">19</text>
<text x="46.8" y="89.6">21</text>
<text x="51.1" y="84.1">GPIO22</text>
<text x="51.1" y="86.3">3.3V</text>
<text x="51.1" y="88.4">GPIO10/MOSI</text>
<text x="66.4" y="84.1">GPIO23</text>
<text x="66.4" y="86.3">GPIO24</text>
<text x="68.9" y="88.4">GND</text>
<text x="75.1" y="85.3">18</text>
<text x="75.1" y="87.5">20</text>
<text x="75.1" y="89.6">22</text>
<text x="219.8" y="85.3">1</text>
<text x="219.8" y="87.5">2</text>
<text x="219.8" y="89.6">3</text>
<text x="46.8" y="91.8">23</text>
<text x="46.8" y="93.9">25</text>
<text x="51.1" y="90.6">GPIO9/MISO</text>
<text x="51.1" y="92.7">GPIO11/CLK</text>
<text x="51.1" y="94.9">GND</text>
<text x="63.3" y="92.7">GPIO8/CE0</text>
<text x="63.3" y="94.9">GPIO7/CE1</text>
<text x="66.4" y="90.6">GPIO25</text>
<text x="75.1" y="91.8">24</text>
<text x="75.1" y="93.9">26</text>
<text x="219.8" y="91.8">4</text>
<text x="219.8" y="93.9">5</text>
<text x="46.8" y="96.1">27</text>
<text x="46.8" y="98.2">29</text>
<text x="46.8" y="100.3">31</text>
<text x="51.1" y="97">ID_SD</text>
<text x="51.1" y="99.1">GPIO5</text>
<text x="51.1" y="101.3">GPIO6</text>
<text x="66.4" y="101.3">GPIO12</text>
<text x="67.6" y="97">ID_SC</text>
<text x="68.9" y="99.2">GND</text>
<text x="75.1" y="96.1">28</text>
<text x="75.1" y="98.2">30</text>
<text x="75.1" y="100.3">32</text>
<text x="219.8" y="96.1">6</text>
<text x="219.8" y="98.2">7</text>
<text x="219.8" y="100.3">8</text>
<text x="46.8" y="102.5">33</text>
<text x="46.8" y="104.6">35</text>
<text x="46.8" y="106.8">37</text>
<text x="51.1" y="103.4">GPIO13</text>
<text x="51.1" y="105.6">GPIO19/LRCK</text>
<text x="51.1" y="107.7">GPIO26</text>
<text x="62.8" y="107.7">GPIO20/DIN</text>
<text x="66.4" y="105.6">GPIO16</text>
<text x="68.9" y="103.4">GND</text>
<text x="75.1" y="102.5">34</text>
<text x="75.1" y="104.6">36</text>
<text x="75.1" y="106.8">38</text>
<text x="151.7" y="106.8" transform="rotate(-90 151.7 106.8)">2</text>
<text x="160.3" y="106.8" transform="rotate(-90 160.3 106.8)">19</text>
<text x="46.8" y="108.9">39</text>
<text x="51.1" y="109.9">GND</text>
<text x="60.8" y="109.9">GPIO21/DOUT</text>
<text x="75.1" y="108.9">40</text>
<text x="143.3" y="111.1">10</text>
<text x="147.6" y="112">OE</text>
<text x="144.3" y="115.4">1</text>
<text x="144.3" y="117.5">3</text>
<text x="144.3" y="119.6">4</text>
<text x="147.6" y="116.3">A1</text>
<text x="147.6" y="118.4">A2</text>
<text x="152.7" y="114" transform="rotate(-90 152.7 114)">VCCA</text>
<text x="161.2" y="114" transform="rotate(-90 161.2 114)">VCCB</text>
<text x="162.9" y="116.3">B1</text>
<text x="162.9" y="118.4">B2</text>
<text x="167.3" y="115.4">20</text>
<text x="167.3" y="117.5">18</text>
<text x="167.3" y="119.6">17</text>
<text x="144.3" y="121.8">5</text>
<text x="144.3" y="123.9">6</text>
<text x="147.6" y="120.6">A3</text>
<text x="147.6" y="122.7">A4</text>
<text x="147.6" y="124.9">A5</text>
<text x="162.9" y="120.6">B3</text>
<text x="162.9" y="122.7">B4</text>
<text x="162.9" y="124.9">B5</text>
<text x="167.3" y="121.8">16</text>
<text x="167.3" y="123.9">15</text>
<text x="219.8" y="121.8">1</text>
<text x="219.8" y="123.9">2</text>
<text x="250.7" y="123.9">W</text>
<text x="251.3" y="121.8">Y</text>
<text x="144.3" y="126.1">7</text>
<text x="144.3" y="128.2">8</text>
<text x="144.3" y="130.4">9</text>
<text x="147.6" y="127">A6</text>
<text x="147.6" y="129.2">A7</text>
<text x="147.6" y="131.3">A8</text>
<text x="157" y="130.8" transform="rotate(-90 157 130.8)">GND</text>
<text x="162.9" y="127">B6</text>
<text x="162.9" y="129.2">B7</text>
<text x="162.9" y="131.3">B8</text>
<text x="167.3" y="126.1">14</text>
<text x="167.3" y="128.2">13</text>
<text x="167.3" y="130.4">12</text>
<text x="219.8" y="126.1">3</text>
<text x="219.8" y="128.2">4</text>
<text x="219.8" y="130.4">5</text>
<text x="251.2" y="126.1">R</text>
<text x="251.3" y="128.2">B</text>
<text x="279.9" y="128.2">1</text>
<text x="279.9" y="130.4">2</text>
<text x="156" y="135" transform="rotate(-90 156 135)">11</text>
<text x="219.8" y="132.5">6</text>
<text x="219.8" y="134.7">7</text>
<text x="219.8" y="136.8">8</text>
<text x="279.9" y="132.5">3</text>
<text x="279.9" y="134.7">4</text>
<text x="279.9" y="136.8">5</text>
<text x="251.3" y="143.2">Y</text>
<text x="279.9" y="138.9">6</text>
<text x="219.8" y="147.5">1</text>
<text x="219.8" y="149.7">2</text>
<text x="250.7" y="145.4">W</text>
<text x="251.2" y="147.5">R</text>
<text x="251.3" y="149.7">B</text>
<text x="219.8" y="151.8">3</text>
<text x="219.8" y="154">4</text>
<text x="150.5" y="160.4">S</text>
<text x="154" y="161.3">S</text>
<text x="154.8" y="160.9" transform="rotate(-90 154.8 160.9)">G</text>
<text x="157.3" y="161.3">D</text>
<text x="160.9" y="160.4">D</text>
<text x="219.8" y="156.1">5</text>
<text x="219.8" y="158.2">6</text>
<text x="153.9" y="164.5" transform="rotate(-90 153.9 164.5)">G</text>
</g>
<g font-size="1.7" fill="#808080">
<text x="145.6" y="55.2">IC1</text>
<text x="162.7" y="55.2">TXS0108EPWR</text>
<text x="145.6" y="106.7">IC2</text>
<text x="162.7" y="106.7">TXS0108EPWR</text>
<text x="253.1" y="119.5">UART</text>
<text x="254.8" y="141">I2C</text>
</g>
<g font-size="1.4" fill="#808080">
<text x="150.9" y="65.3">VCCA : 1.2 - 3.6V</text>
<text x="150.9" y="67.4">VCCB : 1.65 - 5.5V</text>
<text x="150.9" y="116.7">VCCA : 1.2 - 3.6V</text>
<text x="150.9" y="118.9">VCCB : 1.65 - 5.5V</text>
</g>
</svg>
